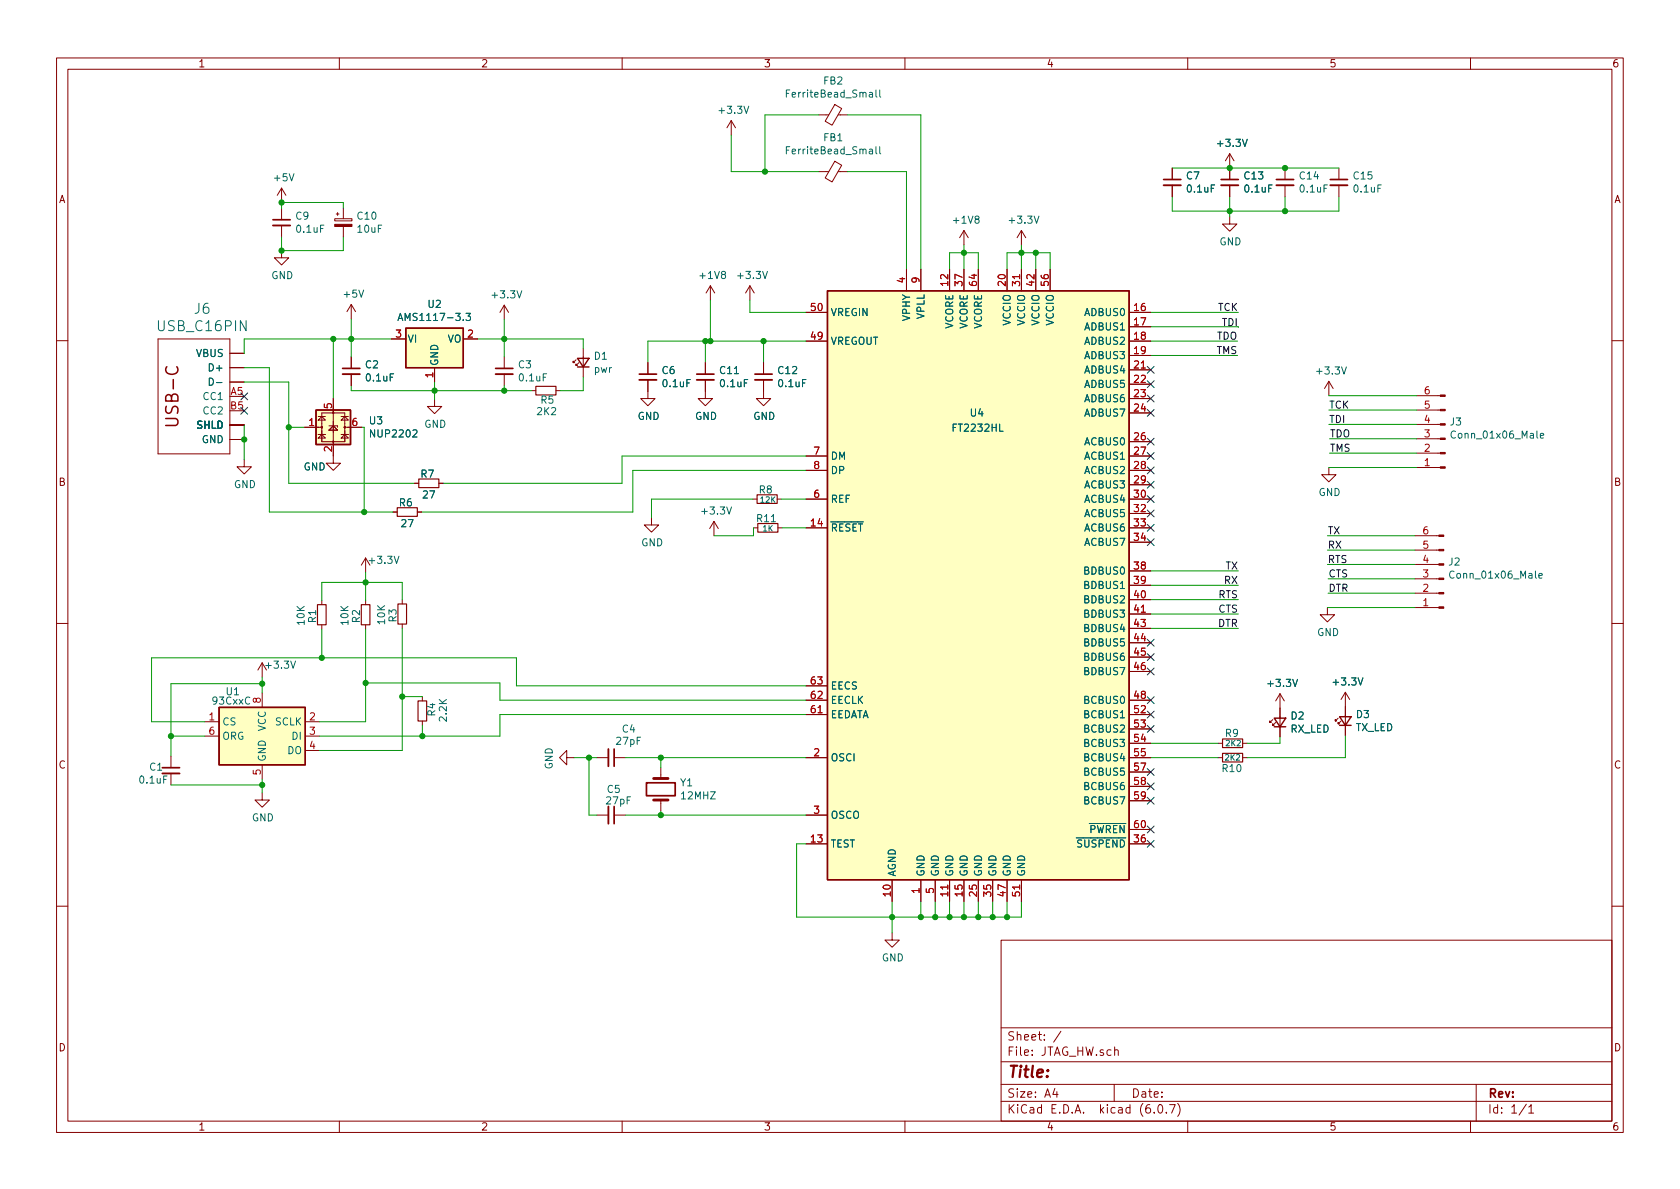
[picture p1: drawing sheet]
<svg xmlns="http://www.w3.org/2000/svg" width="297mm" height="210mm" viewBox="0 0 297 210" stroke-linecap="round" stroke-linejoin="round" font-family="sans-serif">
<g fill="none" stroke="#840000" stroke-width=".18">
<path d="M10 10.2h277v190.1h-277zM12 12.2h273v186.1h-273zM60 10.2v2M110 10.2v2M147.6 18.5l1.2 .7-1.7 2.9-1.2-.7zM160 10.2v2M210 10.2v2M260 10.2v2M49.8 33.3l-.8 1.2M49.8 33.3v2.5M49.8 36.8v2.1M49.8 39.9v2"/>
<path d="M49.8 33.3l.7 1.2M59.2 38.7h3v.4h-3zM59.4 37.8h.5M59.7 37.6v.5M60.7 36.8v1.9M129.3 21.3l-.8 1.3M129.3 21.3v2.6M129.3 21.3l.7 1.3M144.8 30.3h1.7M144.8 20.3h1.7M147.6 28.5l1.2 .7-1.7 3-1.2-.7zM148.2 30.3h1.7"/>
<path d="M148.2 20.3h1.7M207.3 29.7v2M207.3 32.8v2M217.4 38.3v1.3h1.3l-1.3 1.3-1.2-1.3h1.2M217.4 27.2l-.7 1.2M217.4 27.2v4.5M217.4 32.8v2M217.4 27.2l.8 1.2M227.2 29.7v2M227.2 32.8v2M236.7 29.7v2M236.7 32.8v2"/>
<path d="M27.9 59.9h12.7v20.4h-12.7zM49.8 44.3v1.3h1.3l-1.3 1.3-1.3-1.3h1.3M60.7 40.1v1.8M62.1 53.8l.8 1.3M62.1 53.8l-.8 1.3M62.1 53.8v2.6M69.2 59.9h2.6M81.9 59.9h2.6M89.2 54v2.5M89.2 54l-.8 1.2M89.2 54l.7 1.2M125.6 50.5l-.8 1.3"/>
<path d="M125.6 50.5v2.6M125.6 50.5l.8 1.3M132.6 50.5l-.8 1.3M132.6 50.5v2.6M132.6 50.5l.7 1.3M142.5 55.2h3.8M160.3 47.6v3.8M162.8 47.6v3.8M167.9 47.6v3.8M170.4 40.8v2.5M170.4 47.6v3.8M170.4 40.8l-.7 1.2"/>
<path d="M170.4 40.8l.8 1.2M173 47.6v3.8M178.1 47.6v3.8M180.6 40.8v2.5M180.6 47.6v3.8M180.6 40.8l-.8 1.2M180.6 40.8l.8 1.2M183.1 47.6v3.8M185.7 47.6v3.8M199.6 55.2h3.9M199.6 57.8h3.9M10 60.2h2"/>
<path d="M40.6 65h2.6M40.6 67.6h2.6M40.6 77.7h2.6M40.6 75.2h2.6M40.6 62.5h2.6M53.8 75.6h3.1M56.3 74.3l.6-.6 .6 .6zM56.3 76.8h1.2M56.3 73.7h1.2M56.9 76.8l.6 .7h-1.2zM56.9 73h4.1v5.1h-4.1zM58.2 75.3h1.5v.3"/>
<path d="M58.9 70.5v11.4h1.3l-1.3 1.3-1.2-1.3h1.2M58.9 75.3l.8 .8h-1.5zM60.3 76.8h1.3M60.3 73.7h1.3M61 76.8l.6 .7h-1.3zM61 73.7l.6 .6h-1.3zM61 75.6h3M62.1 63.1v2M62.1 66.2v2M76.8 70.6v1.3h1.3l-1.3 1.2-1.2-1.2h1.2M76.8 65v2.6M89.2 63.1v2"/>
<path d="M89.2 66.2v2M94 69.1h.7M98.3 69.1h.8M101.9 63.6l-.6 .5v-.2v.2h.3M102.4 64.1l-.5 .5v-.2v.2h.2M103.1 61.6v5.1M114.6 67.2v3.3h1.2l-1.2 1.2-1.3-1.2h1.3M114.6 64.1v2.1M124.7 67.2v3.3h1.3l-1.3 1.2-1.3-1.2h1.3M124.7 64.1v2.1M135 67.2v3.3h1.3l-1.3 1.2-1.3-1.2h1.3M135 64.1v2.1"/>
<path d="M142.5 60.3h3.8M199.6 73h3.9M199.6 78.1h3.9M199.6 60.3h3.9M199.6 62.9h3.9M199.6 65.4h3.9M199.6 67.9h3.9M199.6 70.5h3.9M234.9 67.4l-.7 1.3M234.9 67.4v2.6M234.9 67.4l.8 1.3M250.4 70h4.3"/>
<path d="M250.4 72.5h4.3M250.4 75.1h4.3M250.4 77.6h4.3M285 60.2h2M43.2 81.3v1.2h1.2l-1.2 1.3-1.3-1.3h1.3M64.6 98.7l-.7 1.2M64.6 98.7v2.5M64.6 98.7l.8 1.2M69.5 90.5h.7M73.3 85.5h.7M73.8 90.5h.7M77.6 85.5h.8"/>
<path d="M115.2 91.6v1.2h1.3l-1.3 1.3-1.3-1.3h1.3M126.2 92.2l-.7 1.3M126.2 92.2v2.5M126.2 92.2l.8 1.3M133.1 88.3h.8M133.2 93.3h.8M137.4 88.3h.8M137.5 93.3h.8M142.5 93.3h3.8M142.5 80.6h3.8M142.5 83.2h3.8M142.5 88.3h3.8"/>
<path d="M199.6 93.3h3.9M199.6 80.6h3.9M199.6 83.2h3.9M199.6 85.7h3.9M199.6 88.3h3.9M199.6 90.8h3.9M199.6 95.9h3.9M234.9 82.7v1.2h1.3l-1.3 1.3-1.2-1.3h1.2M250.2 94.7h4.2M250.2 97.3h4.2M250.2 99.8h4.2M250.4 80.1h4.3"/>
<path d="M250.4 82.7h4.3M10 110.2h2M46.4 117.2v2.6M46.4 117.2l-.8 1.3M46.4 117.2l.7 1.3M56.9 106.2v.7M56.9 110.5v.7M64.6 106.2v.7M64.6 110.5v.7M71.1 106v.8M71.1 110.4v.7M199.6 101h3.9"/>
<path d="M199.6 103.5h3.9M199.6 106h3.9M199.6 108.6h3.9M199.6 111.1h3.9M199.6 113.7h3.9M199.6 116.2h3.9M199.6 118.7h3.9M234.7 107.4v1.3h1.3l-1.3 1.3-1.3-1.3h1.3M250.2 102.4h4.2M250.2 104.9h4.2M250.2 107.4h4.2M285 110.2h2"/>
<path d="M30.2 133.7v2.1M30.2 136.8v2M36.2 127.6h2.5M36.2 130.2h2.5M46.4 122.5v2.6M46.4 135.2v2.6M54 127.6h2.5M54 130.2h2.5M54 132.7h2.5M74.7 123.2v.7M74.7 127.5v.8M100.2 134v-1.3l-1.3 1.3 1.3 1.2v-1.2h1.3"/>
<path d="M105.5 134h2.1M108.6 134h2M116.8 135.8v1.9M142.5 134h3.8M142.5 123.8h3.8M142.5 126.4h3.8M142.5 121.3h3.8M199.6 134h3.9M199.6 123.8h3.9M199.6 126.4h3.9M199.6 128.9h3.9M199.6 131.4h3.9"/>
<path d="M199.6 136.5h3.9M199.6 139.1h3.9M215.4 134h.8M215.4 131.4h.8M219.7 134h.8M219.7 131.4h.8M225 127.2l-.5 .6v-.3v.3h.3M225.6 127.8l-.6 .5v-.3v.3h.3M226.3 122.7l-.7 1.2M226.3 122.7v7.6M226.3 122.7l.8 1.2M236.6 127l-.5 .5v-.3v.3h.2"/>
<path d="M237.1 127.5l-.5 .5v-.2v.2h.3M237.9 122.4v7.6M237.9 122.4l-.8 1.3M237.9 122.4l.7 1.3M46.4 140.2v1.3h1.2l-1.2 1.2-1.3-1.2h1.3M105.5 144.1h2.1M108.6 144.1h2M116.8 141.5v1.9M142.5 149.2h3.8M142.5 144.1h3.8M157.7 155.6v3.8M162.8 155.6v3.8"/>
<path d="M165.4 155.6v3.8M167.9 155.6v3.8M170.4 155.6v3.8M173 155.6v3.8M175.5 155.6v3.8M178.1 155.6v3.8M180.6 155.6v3.8M199.6 149.2h3.9M199.6 141.6h3.9M199.6 146.7h3.9M10 160.2h2M157.7 165v1.2h1.3l-1.3 1.3-1.2-1.3h1.2"/>
<path d="M177 166.3h108v32h-108zM285 160.2h2M60 198.3v2M110 198.3v2M160 198.3v2M177 194.8h108M177 191.8h108M177 187.8h108M177 181.8h108M186.5 192.5l-.4 1h1M186.9 193v1M187.6 182.4l-1.3 1.9"/>
<path d="M197 191.8v3M197.1 185.8l.2-.2 .3 .1 .1 .9M197.1 185.1v1.5M204.1 196.7v.1M204.9 195.4l.2-.1a.81 .81 0 0 1 .6 .7 .81 .81 0 0 1-.3 .8h-.2a.81 .81 0 0 1-.6-.6 .81 .81 0 0 1 .3-.8zM206.2 196.7v.1M206.8 195.3h1l-.7 1.5M208.2 195.1a1.72 1.72 0 0 1 0 2.3M210 198.3v2M260 198.3v2M261 191.8v6.5M269.9 195.3l-1.3 1.9"/>
<path d="M270.3 195.8l.4-.5v1.5M270.3 196.8h.9"/>
<circle cx="56.9" cy="75.6" r=".13"/>
<circle cx="58.9" cy="73" r=".13"/>
<circle cx="58.9" cy="78.1" r=".13"/>
<circle cx="61" cy="75.6" r=".13"/>
</g>
<g fill="#840000" stroke="#840000" stroke-width=".18">
<path d="M59.2 39.7h3v.4h-3z"/>
<path d="M254.7 69.8h.8v.3h-.8z"/>
<path d="M254.7 72.4h.8v.2h-.8z"/>
<path d="M254.7 74.9h.8v.3h-.8z"/>
<path d="M254.7 77.5h.8v.2h-.8z"/>
<path d="M254.7 80h.8v.3h-.8z"/>
<path d="M254.7 82.5h.8v.3h-.8z"/>
<path d="M254.4 94.6h.9v.3h-.9z"/>
<path d="M254.4 97.1h.9v.3h-.9z"/>
<path d="M254.4 99.7h.9v.2h-.9z"/>
<path d="M254.4 102.2h.9v.3h-.9z"/>
<path d="M254.4 104.8h.9v.2h-.9z"/>
<path d="M254.4 107.3h.9v.3h-.9z"/>
</g>
<path d="M94.7 68.3h3.6v1.5h-3.6zM70.2 89.8h3.6v1.5h-3.6zM74 84.7h3.6v1.5h-3.6zM133.9 87.5h3.5v1.5h-3.5zM134 92.6h3.5v1.5h-3.5zM56.1 106.9h1.6v3.6h-1.6zM63.9 106.9h1.5v3.6h-1.5zM70.4 106.8h1.5v3.6h-1.5zM73.9 123.9h1.5v3.6h-1.5zM216.2 130.7h3.5v1.5h-3.5zM216.2 133.2h3.5v1.5h-3.5z" fill="none" stroke="#840000" stroke-width=".2"/>
<g fill="none" stroke="#840000" stroke-width=".33">
<path d="M48.3 39.9h3M205.7 32.8h3.1M215.9 32.8h3M225.7 32.8h3M235.2 32.8h3.1M60.6 66.2h3M87.6 66.2h3.1M113 67.2h3.1M123.2 67.2h3M133.5 67.2h3M28.7 136.8h3M107.6 132.5v3"/>
<path d="M107.6 142.6v3.1"/>
</g>
<g fill="none" stroke="#840000" stroke-width=".3">
<path d="M48.3 38.9h3M205.7 31.7h3.1M215.9 31.7h3M225.7 31.7h3M235.2 31.7h3.1M60.6 65.1h3M87.6 65.1h3.1M113 66.2h3.1M123.2 66.2h3M133.5 66.2h3M28.7 135.8h3M108.6 132.5v3"/>
<path d="M114.3 138.4h5.1v2.3h-5.1zM108.6 142.6v3.1"/>
</g>
<g fill="#ffffc2" stroke="#ffffc2" stroke-width=".18">
<path d="M55.9 72.5h6.1v6.1h-6.1z"/>
<path d="M71.8 58h10.1v7h-10.1z"/>
<path d="M146.3 51.4h53.3v104.2h-53.3z"/>
<path d="M38.7 125.1h15.3v10.1h-15.3z"/>
</g>
<path d="M71.8 58h10.1v7h-10.1zM146.3 51.4h53.3v104.2h-53.3zM55.9 72.5h6.1v6.1h-6.1zM102.1 63.4h2l-1 1.5zM102.1 64.9h2M38.7 125.1h15.3v10.1h-15.3zM225.3 127h2l-1 1.5zM225.3 128.5h2M236.9 126.7h2l-1 1.6zM236.9 128.3h2" fill="none" stroke="#840000" stroke-width=".25"/>
<g fill="none" stroke="#006464" stroke-width=".18">
<path d="M139 16.5h.5M139.6 15.9h-.6v1.3M154.9 15.9v1.1l.2 .2M155.5 15.9v1.1l.2 .2M139 26.5h.5M139.6 25.9h-.6v1.3M154.9 25.9v1.1l.2 .2M155.5 25.9v1.1l.2 .2M70.4 56.7l.4-1.3 .4 1.3M70.5 56.3h.6M82.4 55.4h.8l-.4 .5 .3 .1v.6l-.2 .1-.5-.1M37 66.9a.64 .64 0 0 1 .7 .6 .64 .64 0 0 1-.7 .6z"/>
<path d="M272.3 77.1l.6-.2v-.2l-.4-.1-.2 .2 .1 .6h.5M272.1 101.8l.6-.1-.1-.2-.3-.1-.2 .2v.6h.5"/>
</g>
<path d="M115.6 137.7h2.5M115.6 141.5h2.5" fill="none" stroke="#840000" stroke-width=".51"/>
<g fill="none" stroke="#009600" stroke-width=".18">
<path d="M49.8 36.8v-1h10.9v1M129.3 23.9v6.4h15.5M144.8 20.3h-9.5v10M149.9 20.3h12.9v27.3M149.9 30.3h10.4v17.3M207.3 34.8v2.5h29.4v-2.5M207.3 29.7h29.4M217.4 34.8v3.5M227.2 34.8v2.5M49.8 41.9v2.4h10.9v-2.4M58.9 59.9v10.6M62.1 56.4v6.7"/>
<path d="M69.2 59.9h-26v2.6M84.5 59.9h18.6v1.7M89.2 56.5v6.6M125.6 53.1v7.2M132.6 53.1v2.1h9.9M167.9 47.6v-2.9h5.1v2.9M170.4 43.3v4.3M178.1 47.6v-2.9h7.6v2.9M180.6 43.3v4.3M183.1 44.7v2.9M203.5 55.2h15.4M203.5 57.8h15.4"/>
<path d="M43.2 65h4.4v25.5h21.9M43.2 75.2v6.1M43.2 67.6h7.9v17.9h22.2M51.1 75.6h2.7M62.1 68.2v.9h31.9M64 75.6h.4v14.9M76.8 67.6v3M89.2 68.2v.9M103.1 66.7v2.4h-4M124.7 60.3v3.8M135 60.3v3.8M142.5 60.3h-27.9v3.8"/>
<path d="M203.5 60.3h15.3M203.5 62.9h15.3M234.9 72.5h15.5M234.9 70h15.5M234.9 75.1h15.5M235.1 77.6h15.3M133.1 88.3h-17.9v3.3M133.2 93.3v1.4h-7M138.2 88.3h4.3M138.3 93.3h4.2M142.5 80.6h-32.5v4.9h-31.6M142.5 83.2h-30.6v7.3h-37.4"/>
<path d="M234.7 97.3h15.5M234.7 94.7h15.5M234.7 99.8h15.5M234.9 82.7h15.5M235.1 80.1h15.3M46.4 119.8v2.7M56.9 111.2v5.1M64.6 111.2v16.4h-8.1M64.6 101.2v5M71.1 106v-3h-14.2v3.2M71.1 111.1v21.6h-14.6M203.5 101h15.4"/>
<path d="M203.5 103.5h15.4M203.5 106h15.4M203.5 108.6h15.4M203.5 111.1h15.4M234.7 107.4h15.5M234.8 102.4h15.4M234.8 104.9h15.4M30.2 138.8h16.2M30.2 130.2h6M46.4 120.9h-16.2v12.8M46.4 137.8v2.4M64.6 120.8h23.8v3h54.1"/>
<path d="M71.1 123.2h3.6M74.7 128.3v1.9M101.5 134h4M104.1 134v10.1h1.4M110.6 134h31.9M116.8 134v1.8M142.5 121.3h-51.2v-5h-64.5v11.3h9.4M142.5 126.4h-54.1v3.8h-31.9M203.5 134h11.9M203.5 131.4h11.9M226.3 130.3v1.1h-5.8M237.9 130v4h-17.4"/>
<path d="M110.6 144.1h31.9M116.8 143.4v.7M142.5 149.2h-1.7v13h39.8v-2.8M157.7 159.4v5.6M162.8 159.4v2.8M165.4 159.4v2.8M167.9 159.4v2.8M170.4 159.4v2.8M173 159.4v2.8M175.5 159.4v2.8M178.1 159.4v2.8"/>
</g>
<g fill="none" stroke="#000084" stroke-width=".18">
<path d="M42.6 72l1.2 1.2M42.6 69.5l1.2 1.2M43.8 72l-1.2 1.2M43.8 69.5l-1.2 1.2M202.8 77.5l1.3 1.2M202.8 69.9l1.3 1.2M202.8 67.3l1.3 1.2M202.8 72.4l1.3 1.2M202.8 64.8l1.3 1.2M204.1 77.5l-1.3 1.2M204.1 69.9l-1.3 1.2M204.1 67.3l-1.3 1.2"/>
<path d="M204.1 72.4l-1.3 1.2M204.1 64.8l-1.3 1.2M202.8 85.1l1.3 1.2M202.8 82.6l1.3 1.2M202.8 80l1.3 1.2M202.8 87.6l1.3 1.3M202.8 95.3l1.3 1.2M202.8 92.7l1.3 1.2M202.8 90.2l1.3 1.2M204.1 85.1l-1.3 1.2M204.1 82.6l-1.3 1.2M204.1 80l-1.3 1.2"/>
<path d="M204.1 87.6l-1.3 1.3M204.1 95.3l-1.3 1.2M204.1 92.7l-1.3 1.2M204.1 90.2l-1.3 1.2M202.8 118.1l1.3 1.2M202.8 113l1.3 1.3M202.8 115.6l1.3 1.2M204.1 118.1l-1.3 1.2M204.1 113l-1.3 1.3M204.1 115.6l-1.3 1.2M202.8 138.4l1.3 1.3M202.8 123.2l1.3 1.2"/>
<path d="M202.8 135.9l1.3 1.2M202.8 128.3l1.3 1.2M202.8 125.7l1.3 1.3M204.1 138.4l-1.3 1.3M204.1 123.2l-1.3 1.2M204.1 135.9l-1.3 1.2M204.1 128.3l-1.3 1.2M204.1 125.7l-1.3 1.3M202.8 148.6l1.3 1.2M202.8 146.1l1.3 1.2M202.8 141l1.3 1.2M204.1 148.6l-1.3 1.2"/>
<path d="M204.1 146.1l-1.3 1.2M204.1 141l-1.3 1.2"/>
</g>
<g fill="#009600" stroke="#009600" stroke-width=".18">
<circle cx="227.2" cy="37.3" r=".46"/>
<circle cx="227.2" cy="29.7" r=".46"/>
<circle cx="217.4" cy="29.7" r=".46"/>
<circle cx="217.4" cy="37.3" r=".46"/>
<circle cx="116.8" cy="134" r=".46"/>
<circle cx="116.8" cy="144.1" r=".46"/>
<circle cx="157.7" cy="162.2" r=".46"/>
<circle cx="162.8" cy="162.2" r=".46"/>
<circle cx="178.1" cy="162.2" r=".46"/>
<circle cx="165.4" cy="162.2" r=".46"/>
<circle cx="167.9" cy="162.2" r=".46"/>
<circle cx="170.4" cy="162.2" r=".46"/>
<circle cx="173" cy="162.2" r=".46"/>
<circle cx="175.5" cy="162.2" r=".46"/>
<circle cx="180.6" cy="44.7" r=".46"/>
<circle cx="183.1" cy="44.7" r=".46"/>
<circle cx="135.3" cy="30.3" r=".46"/>
<circle cx="170.4" cy="44.7" r=".46"/>
<circle cx="125.6" cy="60.3" r=".46"/>
<circle cx="124.7" cy="60.3" r=".46"/>
<circle cx="135" cy="60.3" r=".46"/>
<circle cx="46.4" cy="120.9" r=".46"/>
<circle cx="46.4" cy="138.8" r=".46"/>
<circle cx="56.9" cy="116.3" r=".46"/>
<circle cx="64.6" cy="120.8" r=".46"/>
<circle cx="30.2" cy="130.2" r=".46"/>
<circle cx="64.6" cy="103" r=".46"/>
<circle cx="71.1" cy="123.2" r=".46"/>
<circle cx="74.7" cy="130.2" r=".46"/>
<circle cx="104.1" cy="134" r=".46"/>
<circle cx="64.4" cy="90.5" r=".46"/>
<circle cx="62.1" cy="59.9" r=".46"/>
<circle cx="58.9" cy="59.9" r=".46"/>
<circle cx="49.8" cy="44.3" r=".46"/>
<circle cx="49.8" cy="35.8" r=".46"/>
<circle cx="43.2" cy="77.7" r=".46"/>
<circle cx="51.1" cy="75.6" r=".46"/>
<circle cx="76.8" cy="69.1" r=".46"/>
<circle cx="89.2" cy="69.1" r=".46"/>
<circle cx="89.2" cy="59.9" r=".46"/>
</g>
<text font-size="3" fill="#840000" x="31.6" y="74.9" transform="rotate(-90 31.6 74.9)">USB-C</text>
<text font-size="2.8" fill="#840000" x="178" y="190.6">Title:</text>
<g font-size="2.5" fill="#006464">
<text x="28.1" y="58.6">USB_C16PIN</text>
<text x="34.4" y="55.5">J6</text>
</g>
<g font-size="2.1" fill="#840000">
<text x="178" y="184">Sheet: /</text>
<text x="178" y="186.7">File: JTAG_HW.sch</text>
<text x="178" y="196.9">KiCad E.D.A. kicad (6.0.7)</text>
<text x="178" y="194.1">Size: A4</text>
<text x="200" y="194.1">Date:</text>
<text x="263" y="194.1">Rev:</text>
<text x="263" y="196.9">Id: 1/1</text>
</g>
<g font-size="1.8" fill="#840000">
<text x="35" y="11.9">1</text>
<text x="85" y="11.9">2</text>
<text x="135" y="11.9">3</text>
<text x="185" y="11.9">4</text>
<text x="235" y="11.9">5</text>
<text x="285" y="11.9">6</text>
<text x="10.3" y="35.9">A</text>
<text x="285.3" y="35.9">A</text>
<text x="10.3" y="85.9">B</text>
<text x="285.3" y="85.9">B</text>
<text x="10.3" y="135.9">C</text>
<text x="285.3" y="135.9">C</text>
<text x="10.3" y="185.9">D</text>
<text x="285.3" y="185.9">D</text>
<text x="35" y="199.9">1</text>
<text x="85" y="199.9">2</text>
<text x="135" y="199.9">3</text>
<text x="185" y="199.9">4</text>
<text x="235" y="199.9">5</text>
<text x="285" y="199.9">6</text>
</g>
<g font-size="1.8" fill="#006464">
<text x="139.6" y="17.2">FerriteBead_Small</text>
<text x="145.6" y="14.9">FB2</text>
<text x="127.3" y="20.1">+3.3V</text>
<text x="139.6" y="27.3">FerriteBead_Small</text>
<text x="145.6" y="25">FB1</text>
<text x="215.5" y="26">+3.3V</text>
<text x="48.6" y="32">+5V</text>
<text x="209.8" y="31.7">C7</text>
<text x="210" y="34">0.1uF</text>
<text x="220.1" y="31.7">C13</text>
<text x="220.2" y="34">0.1uF</text>
<text x="229.8" y="31.7">C14</text>
<text x="229.9" y="34">0.1uF</text>
<text x="239.4" y="31.7">C15</text>
<text x="239.5" y="34">0.1uF</text>
<text x="52.3" y="38.8">C9</text>
<text x="52.5" y="41.1">0.1uF</text>
<text x="63.2" y="38.8">C10</text>
<text x="63.3" y="41.1">10uF</text>
<text x="168.7" y="39.5">+1V8</text>
<text x="178.6" y="39.5">+3.3V</text>
<text x="215.6" y="43.4">GND</text>
<text x="47.9" y="49.3">GND</text>
<text x="60.9" y="52.6">+5V</text>
<text x="87.2" y="52.8">+3.3V</text>
<text x="123.9" y="49.3">+1V8</text>
<text x="130.6" y="49.3">+3.3V</text>
<text x="71.4" y="56.7">AMS1117-3.3</text>
<text x="75.7" y="54.4">U2</text>
<text x="146.8" y="55.9">VREGIN</text>
<text x="160.9" y="56.8" transform="rotate(-90 160.9 56.8)">VPHY</text>
<text x="163.4" y="56.5" transform="rotate(-90 163.4 56.5)">VPLL</text>
<text x="168.5" y="58.2" transform="rotate(-90 168.5 58.2)">VCORE</text>
<text x="171.1" y="58.2" transform="rotate(-90 171.1 58.2)">VCORE</text>
<text x="173.6" y="58.2" transform="rotate(-90 173.6 58.2)">VCORE</text>
<text x="178.7" y="57.5" transform="rotate(-90 178.7 57.5)">VCCIO</text>
<text x="181.2" y="57.5" transform="rotate(-90 181.2 57.5)">VCCIO</text>
<text x="183.8" y="57.5" transform="rotate(-90 183.8 57.5)">VCCIO</text>
<text x="186.3" y="57.5" transform="rotate(-90 186.3 57.5)">VCCIO</text>
<text x="191.9" y="55.9">ADBUS0</text>
<text x="191.9" y="58.4">ADBUS1</text>
<text x="34.7" y="63.1">VBUS</text>
<text x="37.3" y="65.7">D+</text>
<text x="64.6" y="65.1">C2</text>
<text x="72" y="60.6">VI</text>
<text x="77.5" y="64.8" transform="rotate(-90 77.5 64.8)">GND</text>
<text x="79.1" y="60.6">VO</text>
<text x="91.7" y="65.1">C3</text>
<text x="105" y="65.9">pwr</text>
<text x="105.1" y="63.6">D1</text>
<text x="146.8" y="61">VREGOUT</text>
<text x="191.9" y="61">ADBUS2</text>
<text x="191.9" y="63.5">ADBUS3</text>
<text x="36.1" y="70.7">CC1</text>
<text x="37.8" y="68.2">D-</text>
<text x="64.8" y="67.4">0.1uF</text>
<text x="91.9" y="67.4">0.1uF</text>
<text x="95.6" y="71.4">R5</text>
<text x="117.1" y="66.1">C6</text>
<text x="117.3" y="68.4">0.1uF</text>
<text x="127.4" y="66.1">C11</text>
<text x="127.5" y="68.4">0.1uF</text>
<text x="137.6" y="66.1">C12</text>
<text x="137.7" y="68.4">0.1uF</text>
<text x="191.9" y="66">ADBUS4</text>
<text x="191.9" y="68.6">ADBUS5</text>
<text x="191.9" y="71.1">ADBUS6</text>
<text x="233" y="66.2">+3.3V</text>
<text x="34.8" y="75.8">SHLD</text>
<text x="36.1" y="73.3">CC2</text>
<text x="65.3" y="75">U3</text>
<text x="65.8" y="77.3">NUP2202</text>
<text x="75" y="75.6">GND</text>
<text x="95" y="73.4">2K2</text>
<text x="112.7" y="74.2">GND</text>
<text x="122.9" y="74.2">GND</text>
<text x="133.2" y="74.2">GND</text>
<text x="168.6" y="76.3">FT2232HL</text>
<text x="171.6" y="73.7">U4</text>
<text x="191.9" y="73.7">ADBUS7</text>
<text x="256.4" y="75.2">J3</text>
<text x="257.1" y="77.5">Conn_01x06_Male</text>
<text x="35.7" y="78.4">GND</text>
<text x="53.7" y="83.2">GND</text>
<text x="146.8" y="81.3">DM</text>
<text x="146.8" y="83.8">DP</text>
<text x="191.9" y="78.7">ACBUS0</text>
<text x="191.9" y="81.3">ACBUS1</text>
<text x="191.9" y="83.8">ACBUS2</text>
<text x="41.3" y="86.3">GND</text>
<text x="70.6" y="89.5">R6</text>
<text x="74.4" y="84.4">R7</text>
<text x="74.8" y="88.1">27</text>
<text x="134.3" y="87.2">R8</text>
<text x="146.8" y="88.9">REF</text>
<text x="191.9" y="86.4">ACBUS3</text>
<text x="191.9" y="88.9">ACBUS4</text>
<text x="233.1" y="87.7">GND</text>
<text x="71" y="93.2">27</text>
<text x="124.3" y="91">+3.3V</text>
<text x="133.9" y="92.3">R11</text>
<text x="146.8" y="94">~{RESET}</text>
<text x="191.9" y="91.4">ACBUS5</text>
<text x="191.9" y="94">ACBUS6</text>
<text x="65.5" y="99.7">+3.3V</text>
<text x="113.4" y="96.6">GND</text>
<text x="191.9" y="96.5">ACBUS7</text>
<text x="191.9" y="101.6">BDBUS0</text>
<text x="256.2" y="100">J2</text>
<text x="191.9" y="104.1">BDBUS1</text>
<text x="191.9" y="106.7">BDBUS2</text>
<text x="256.8" y="102.3">Conn_01x06_Male</text>
<text x="53.8" y="110.5" transform="rotate(-90 53.8 110.5)">10K</text>
<text x="55.9" y="110.1" transform="rotate(-90 55.9 110.1)">R1</text>
<text x="61.6" y="110.5" transform="rotate(-90 61.6 110.5)">10K</text>
<text x="63.6" y="110.1" transform="rotate(-90 63.6 110.1)">R2</text>
<text x="68.1" y="110.3" transform="rotate(-90 68.1 110.3)">10K</text>
<text x="70.1" y="110" transform="rotate(-90 70.1 110)">R3</text>
<text x="191.9" y="109.2">BDBUS3</text>
<text x="191.9" y="111.8">BDBUS4</text>
<text x="232.9" y="112.5">GND</text>
<text x="47.2" y="118.2">+3.3V</text>
<text x="191.9" y="114.3">BDBUS5</text>
<text x="191.9" y="116.8">BDBUS6</text>
<text x="191.9" y="119.4">BDBUS7</text>
<text x="37.6" y="124.6">93CxxC</text>
<text x="40" y="122.9">U1</text>
<text x="146.8" y="124.5">EECLK</text>
<text x="146.8" y="121.9">EECS</text>
<text x="191.9" y="124.5">BCBUS0</text>
<text x="224.4" y="121.5">+3.3V</text>
<text x="235.9" y="121.2">+3.3V</text>
<text x="39.2" y="128.3">CS</text>
<text x="39.2" y="130.8">ORG</text>
<text x="47" y="129.3" transform="rotate(-90 47 129.3)">VCC</text>
<text x="48.7" y="128.3">SCLK</text>
<text x="51.7" y="130.8">DI</text>
<text x="77" y="126.6" transform="rotate(-90 77 126.6)">R4</text>
<text x="79" y="127.5" transform="rotate(-90 79 127.5)">2.2K</text>
<text x="109.1" y="131.7">27pF</text>
<text x="110" y="129.5">C4</text>
<text x="146.8" y="127">EEDATA</text>
<text x="191.9" y="127">BCBUS1</text>
<text x="191.9" y="129.5">BCBUS2</text>
<text x="216.7" y="130.3">R9</text>
<text x="228.1" y="129.5">RX_LED</text>
<text x="228.3" y="127.2">D2</text>
<text x="239.6" y="129.3">TX_LED</text>
<text x="239.8" y="127">D3</text>
<text x="26.5" y="136.3">C1</text>
<text x="47" y="134.7" transform="rotate(-90 47 134.7)">GND</text>
<text x="50.8" y="133.3">DO</text>
<text x="97.7" y="136.1" transform="rotate(-90 97.7 136.1)">GND</text>
<text x="146.8" y="134.6">OSCI</text>
<text x="191.9" y="132.1">BCBUS3</text>
<text x="191.9" y="134.6">BCBUS4</text>
<text x="191.9" y="137.2">BCBUS5</text>
<text x="216.2" y="136.5">R10</text>
<text x="24.8" y="138.6">0.1uF</text>
<text x="107.3" y="142.2">27pF</text>
<text x="107.4" y="140.2">C5</text>
<text x="120.3" y="139">Y1</text>
<text x="120.6" y="141.3">12MHZ</text>
<text x="191.9" y="139.7">BCBUS6</text>
<text x="191.9" y="142.2">BCBUS7</text>
<text x="44.5" y="145.2">GND</text>
<text x="146.8" y="149.9">TEST</text>
<text x="146.8" y="144.8">OSCO</text>
<text x="189.2" y="149.9">~{SUSPEND}</text>
<text x="191.2" y="147.3">~{PWREN}</text>
<text x="158.4" y="155.1" transform="rotate(-90 158.4 155.1)">AGND</text>
<text x="163.4" y="155.1" transform="rotate(-90 163.4 155.1)">GND</text>
<text x="166" y="155.1" transform="rotate(-90 166 155.1)">GND</text>
<text x="168.5" y="155.1" transform="rotate(-90 168.5 155.1)">GND</text>
<text x="171.1" y="155.1" transform="rotate(-90 171.1 155.1)">GND</text>
<text x="173.6" y="155.1" transform="rotate(-90 173.6 155.1)">GND</text>
<text x="176.1" y="155.1" transform="rotate(-90 176.1 155.1)">GND</text>
<text x="178.7" y="155.1" transform="rotate(-90 178.7 155.1)">GND</text>
<text x="181.2" y="155.1" transform="rotate(-90 181.2 155.1)">GND</text>
<text x="155.9" y="170">GND</text>
</g>
<g font-size="1.8" fill="#a90000">
<text x="160" y="50" transform="rotate(-90 160 50)">4</text>
<text x="162.6" y="50" transform="rotate(-90 162.6 50)">9</text>
<text x="167.6" y="50.5" transform="rotate(-90 167.6 50.5)">12</text>
<text x="170.2" y="50.5" transform="rotate(-90 170.2 50.5)">37</text>
<text x="172.7" y="50.5" transform="rotate(-90 172.7 50.5)">64</text>
<text x="177.8" y="50.5" transform="rotate(-90 177.8 50.5)">20</text>
<text x="180.3" y="50.5" transform="rotate(-90 180.3 50.5)">31</text>
<text x="182.9" y="50.5" transform="rotate(-90 182.9 50.5)">42</text>
<text x="185.4" y="50.5" transform="rotate(-90 185.4 50.5)">56</text>
<text x="70" y="59.7">3</text>
<text x="82.7" y="59.7">2</text>
<text x="143.4" y="55">50</text>
<text x="200.6" y="55">16</text>
<text x="200.6" y="57.5">17</text>
<text x="143.4" y="60.1">49</text>
<text x="200.6" y="60.1">18</text>
<text x="200.6" y="62.6">19</text>
<text x="200.6" y="65.1">21</text>
<text x="40.8" y="69.8">A5</text>
<text x="76.6" y="66.8" transform="rotate(-90 76.6 66.8)">1</text>
<text x="200.6" y="67.7">22</text>
<text x="200.6" y="70.2">23</text>
<text x="251.9" y="69.7">6</text>
<text x="40.8" y="72.4">B5</text>
<text x="54.6" y="75.3">1</text>
<text x="58.7" y="72.2" transform="rotate(-90 58.7 72.2)">5</text>
<text x="62.2" y="75.3">6</text>
<text x="200.6" y="72.8">24</text>
<text x="200.6" y="77.8">26</text>
<text x="251.9" y="77.3">3</text>
<text x="251.9" y="74.8">4</text>
<text x="251.9" y="72.3">5</text>
<text x="58.7" y="79.9" transform="rotate(-90 58.7 79.9)">2</text>
<text x="143.9" y="80.4">7</text>
<text x="143.9" y="82.9">8</text>
<text x="200.6" y="80.4">27</text>
<text x="200.6" y="82.9">28</text>
<text x="251.9" y="82.4">1</text>
<text x="251.9" y="79.9">2</text>
<text x="143.9" y="88">6</text>
<text x="200.6" y="85.5">29</text>
<text x="200.6" y="88">30</text>
<text x="143.4" y="93.1">14</text>
<text x="200.6" y="90.5">32</text>
<text x="200.6" y="93.1">33</text>
<text x="200.6" y="95.6">34</text>
<text x="251.6" y="94.5">6</text>
<text x="200.6" y="100.7">38</text>
<text x="251.6" y="99.6">4</text>
<text x="251.6" y="97">5</text>
<text x="200.6" y="103.2">39</text>
<text x="200.6" y="105.8">40</text>
<text x="251.6" y="107.2">1</text>
<text x="251.6" y="104.6">2</text>
<text x="251.6" y="102.1">3</text>
<text x="200.6" y="108.3">41</text>
<text x="200.6" y="110.9">43</text>
<text x="200.6" y="113.4">44</text>
<text x="200.6" y="115.9">45</text>
<text x="200.6" y="118.5">46</text>
<text x="46.1" y="124.3" transform="rotate(-90 46.1 124.3)">8</text>
<text x="143.4" y="123.6">62</text>
<text x="143.4" y="121">63</text>
<text x="200.6" y="123.6">48</text>
<text x="37" y="127.4">1</text>
<text x="37" y="129.9">6</text>
<text x="54.8" y="127.4">2</text>
<text x="54.8" y="129.9">3</text>
<text x="143.4" y="126.1">61</text>
<text x="200.6" y="126.1">52</text>
<text x="200.6" y="128.6">53</text>
<text x="200.6" y="131.2">54</text>
<text x="46.1" y="137" transform="rotate(-90 46.1 137)">5</text>
<text x="54.8" y="132.5">4</text>
<text x="143.9" y="133.7">2</text>
<text x="200.6" y="133.7">55</text>
<text x="200.6" y="136.3">57</text>
<text x="143.9" y="143.9">3</text>
<text x="200.6" y="138.8">58</text>
<text x="200.6" y="141.3">59</text>
<text x="143.4" y="149">13</text>
<text x="200.6" y="149">36</text>
<text x="200.6" y="146.4">60</text>
<text x="157.5" y="158.5" transform="rotate(-90 157.5 158.5)">10</text>
<text x="162.6" y="158" transform="rotate(-90 162.6 158)">1</text>
<text x="165.1" y="158" transform="rotate(-90 165.1 158)">5</text>
<text x="167.6" y="158.5" transform="rotate(-90 167.6 158.5)">11</text>
<text x="170.2" y="158.5" transform="rotate(-90 170.2 158.5)">15</text>
<text x="172.7" y="158.5" transform="rotate(-90 172.7 158.5)">25</text>
<text x="175.3" y="158.5" transform="rotate(-90 175.3 158.5)">35</text>
<text x="177.8" y="158.5" transform="rotate(-90 177.8 158.5)">47</text>
<text x="180.3" y="158.5" transform="rotate(-90 180.3 158.5)">51</text>
</g>
<g font-size="1.8" fill="#0f0f0f">
<text x="215.3" y="55">TCK</text>
<text x="215.1" y="62.6">TMS</text>
<text x="215.1" y="60.1">TDO</text>
<text x="234.9" y="72.3">TCK</text>
<text x="234.9" y="74.8">TDI</text>
<text x="235.1" y="77.3">TDO</text>
<text x="235.1" y="79.9">TMS</text>
<text x="234.7" y="94.5">TX</text>
<text x="216.7" y="100.7">TX</text>
<text x="234.7" y="97">RX</text>
<text x="234.7" y="99.6">RTS</text>
<text x="215.4" y="105.8">RTS</text>
<text x="216.5" y="103.2">RX</text>
<text x="234.8" y="102.1">CTS</text>
<text x="234.8" y="104.6">DTR</text>
<text x="215.3" y="110.9">DTR</text>
<text x="215.4" y="108.3">CTS</text>
</g>
<text font-size="1.8" fill="#009600" x="216.1" y="57.6">TDI</text>
<g font-size="1.4" fill="#006464">
<text x="134.5" y="88.9">12K</text>
<text x="134.9" y="94">1K</text>
<text x="216.8" y="131.9">2K2</text>
<text x="216.7" y="134.5">2K2</text>
</g>
</svg>
